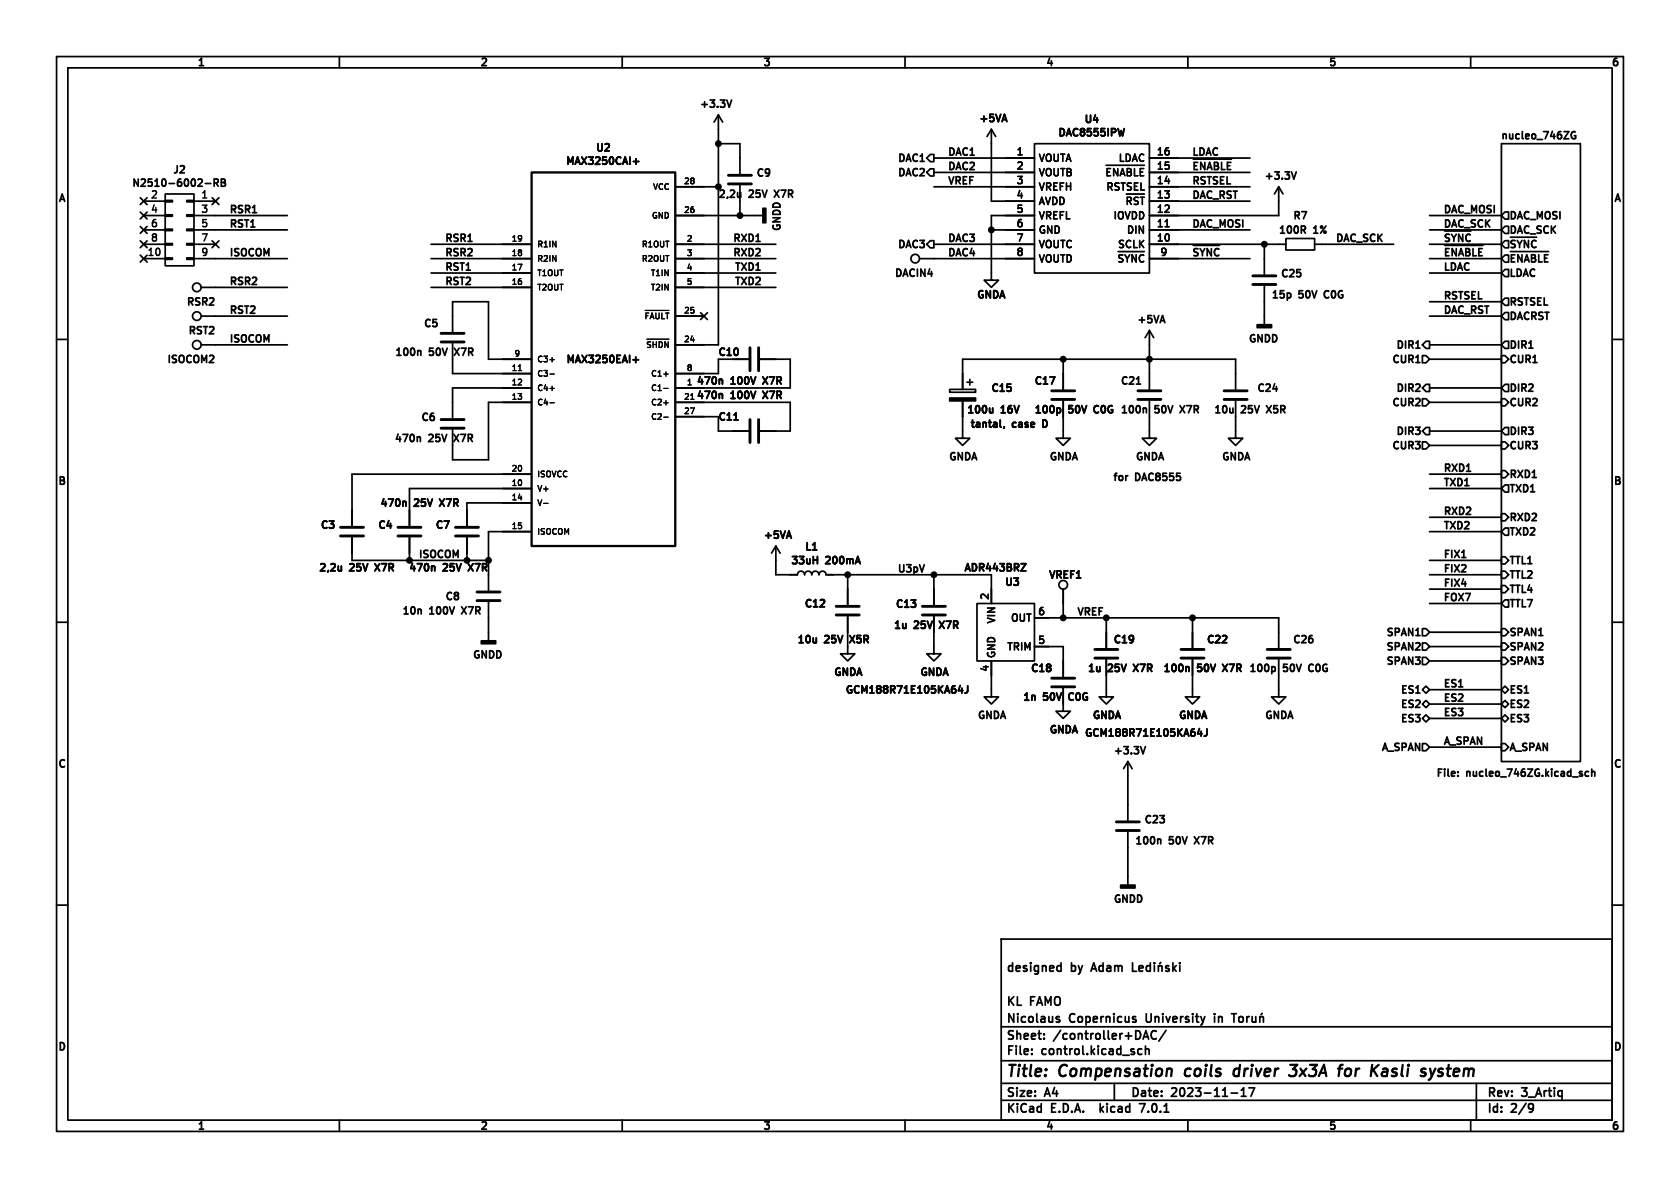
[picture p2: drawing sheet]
<svg xmlns="http://www.w3.org/2000/svg" width="297mm" height="210mm" viewBox="0 0 297 210" stroke-linecap="round" stroke-linejoin="round" font-family="sans-serif">
<g fill="none" stroke="#000" stroke-width=".3">
<path d="M10 10h277v190h-277zM12 12h273v186h-273zM60 10v2M110 10v2M128.5 17.7l.4 1.3 .4-1.3M160 10v2M210 10v2M260 10v2M24.8 37.5l1.2 1.2M24.8 35l1.2 1.2M25.4 35.6h3.8M25.4 38.1h3.8"/>
<path d="M26 37.5l-1.2 1.2M26 35l-1.2 1.2M29.2 34.3h5.1v12.7h-5.1zM29.2 38h1.3v.2h-1.3zM29.2 35.4h1.3v.3h-1.3zM33 38h1.3v.2h-1.3zM33 35.4h1.3v.3h-1.3zM34.3 35.6h3.8M34.3 38.1h16.5M36.3 32.4h1M37.5 35l1.2 1.2M37.9 32.3h.6l.1-.2-.1-.3-.6-.1v1.2"/>
<path d="M38.2 32.3l.4 .6M38.7 35l-1.2 1.2M39.1 31.7h.5l.2 .2-.2 .4 .2 .1 .1 .3-.3 .2h-.5zM39.1 32.3h.5M112 28.6h.9M112.5 28.1v.9M119.4 38.1h15.5M119.4 33h7.6M127 20.3l.8 1.3M127 20.3v40.7h-7.6M127 20.3l-.8 1.3M127 25.4h3.8v5.3"/>
<path d="M130.8 32.8v5.3M130.9 34v.9M130.9 34.8l-.3 .1M162.7 28.5h.7M164.5 29.8h.6v1.3h-.6l-.7-.6zM164.5 27.3h.6v1.3h-.6l-.7-.7zM165.1 27.9h17.8M165.1 33h17.8M165.1 30.5h17.8M175.3 22.9v12.7h7.6M175.3 22.9l-.8 1.2M175.3 22.9l.7 1.2"/>
<path d="M177.6 20.2l.4 1.3M182.9 25.4h20.3v22.9h-20.3zM182.9 38.1h-7.6v11.4h1.2l-1.2 1.3-1.3-1.3h1.3M198.8 22.7l-.3 1.3M203.2 35.6h17.8M203.2 27.9h17.8M203.2 33h17.8M203.2 30.5h17.8M210.9 28.1h6.8M226.1 33v5.1h-22.9M226.1 33l-.8 1.3M226.1 33l.7 1.3"/>
<path d="M228.3 30.4l.4 1.3 .5-1.3M230.5 40l.3 .2-.1 .3-.2 .1M252.7 38.1h12.7M265.4 25.4h14v109.2h-14zM266.1 37.5h.6v1.2h-.6l-.7-.6zM278.5 23.3a.59 .59 0 0 0-.7 .6 .59 .59 0 0 0 .7 .6l.1-.5h-.3M10 60h2M24.8 42.6l1.2 1.2M24.8 45.1l1.2 1.2M24.8 40l1.2 1.2M25.4 45.7h3.8M25.4 40.6h3.8"/>
<path d="M25.4 43.2h3.8M26 42.6l-1.2 1.2M26 45.1l-1.2 1.2M26 40l-1.2 1.2M29.2 45.6h1.3v.2h-1.3zM29.2 43.1h1.3v.2h-1.3zM29.2 40.5h1.3v.3h-1.3zM33 45.6h1.3v.2h-1.3zM33 43.1h1.3v.2h-1.3zM33 40.5h1.3v.3h-1.3zM34.3 45.7h16.5M34.3 40.6h16.5"/>
<path d="M34.3 43.2h3.8M35.6 50.8h15.2M35.6 55.9h15.2M37.5 42.6l1.2 1.2M38.7 42.6l-1.2 1.2M76.2 45.7h17.8M76.2 43.2h17.8M76.2 50.8h17.8M76.2 48.3h17.8M80 58.7v-5.4h6.4v10.2h7.6M119.4 45.7h17.8M119.4 43.2h17.8"/>
<path d="M119.4 50.8h17.8M119.4 48.3h17.8M119.4 55.9h5.1M123.9 55.3l1.2 1.2M125.1 55.3l-1.2 1.2M133.7 42.7h.7M133.7 47.8h.7M162.6 45.7h20.3M164.5 42.5h.6v1.3h-.6l-.7-.6zM165.1 43.2h17.8M175.3 40.6h7.6M203.2 45.7h17.8"/>
<path d="M203.2 40.6h17.8M203.2 43.2h24.1M203.2 58.4v10.4M203.2 58.4l-.8 1.3M203.2 58.4l.8 1.3M205.5 55.8l.4 1.3M210.9 43.4h4.7M223.5 43.2v5.3M223.5 50.5v6.9M227.3 42.2h5.1v2h-5.1zM228.1 51.9l.1 .2-.1 .5M230.4 40.6l.4 .6"/>
<path d="M232.4 43.2h14M252.7 45.7h12.7M252.7 40.6h12.7M252.7 43.2h12.7M252.7 48.3h12.7M252.7 55.9h12.7M252.7 53.3h12.7M255.4 43.4h6.8M255.4 40.8h4.6M266.1 40h.6v1.3h-.6l-.7-.7zM266.1 52.7h.6v1.3h-.6l-.7-.7zM266.1 55.2h.6v1.3h-.6l-.7-.6z"/>
<path d="M266.1 47.6h.6v1.3h-.6l-.7-.6zM266.1 42.5h.6v1.3h-.6l-.7-.6zM266.1 45.1h.6v1.3h-.6l-.7-.7zM267 41.9h4.7M267 44.5h6.8M267.2 45v1.3M267.9 42.6h-.6l-.2 .1 .1 .3M268.2 42.5l.4 .7 .5-.7M269.1 45v1.3l-.8-1.3v1.3M269.5 46.3l.4-1.3 .4 1.3M270.2 42.5v1.3l-.7-1.3v1.3M270.8 45v1.3"/>
<path d="M271.5 42.6l-.2-.1-.3 .1-.2 .4M272 45v1.3M273.1 45v1.3M285 60h2M35.6 61h15.2M74 77.2l.3 .2v.7M74 62l.4 .2v.6M80 60.7v5.3h14M94 71.1h-7.6v10.2h-6.4v-5.4M94 68.6h-14v5.3M111.9 63.6h1M112.4 63.1v1"/>
<path d="M119.4 73.7h7.6v2.5h5.3M119.4 71.1h20.3v5.1h-5.3M127 63.5v2.5h-7.6M127.4 69.6l.3 .2v.6M127.4 67.1l.3 .1v.7M129.5 63.5h2.8M129.8 74.2h.7M134.4 63.5h5.3v5.1h-20.3M167.9 68.8h4.6v.5h-4.6zM170.2 70.9v6.6h1.2l-1.2 1.2-1.3-1.2h1.3M170.2 68.8v-5.3h48.2v5.3M170.9 67.6h1.1"/>
<path d="M171.4 67.1v1M175.5 72.1v.9M175.5 72.9l-.4 .1M176.8 74.2v1.1l.2 .2M177.5 75.5l-.1 .2M187 72.1h.2l.3 .3-.1 .5-.4 .1M188 70.9v6.6h1.2l-1.2 1.2-1.3-1.2h1.3M188 63.5v5.3M200.9 67.9h.7M202.3 72.1l.4 .2v.7M203.2 70.9v6.6h1.3l-1.3 1.2-1.3-1.2h1.3M218 72.1v.9"/>
<path d="M218 72.9l-.2 .1M218.4 70.9v6.6h1.3l-1.3 1.2-1.2-1.2h1.2M250.2 69.2h.8M250.2 75.5h.8l-.4 .5M250.3 64.1h.7M250.3 61.5h.7M251 68v.4M251 76.1v.6M251.5 78.1h.6l.6 .6-.6 .7h-.6zM251.5 62.9h.6l.6 .6-.6 .6h-.6zM251.5 70.5h.6l.6 .6-.6 .7h-.6zM252.1 60.3h.6v1.3h-.6l-.6-.6z"/>
<path d="M252.1 67.9h.6v1.3h-.6l-.6-.6zM252.1 75.6h.6v1.2h-.6l-.6-.6zM252.7 68.6h12.7M252.7 71.1h12.7M252.7 61h12.7M252.7 63.5h12.7M252.7 76.2h12.7M252.7 78.7h12.7M265.4 62.9h.7l.6 .6-.6 .6h-.7zM265.4 70.5h.7l.6 .6-.6 .7h-.7zM265.4 78.1h.7l.6 .6-.6 .7h-.7zM266.1 60.3h.6v1.3h-.6l-.7-.6z"/>
<path d="M266.1 67.9h.6v1.3h-.6l-.7-.6zM266.1 75.6h.6v1.2h-.6l-.7-.6zM62.2 95v4.1h24.2M71.4 88.6l.4 .2v.7M72.4 95v4.1M82.5 95v4.1M94 86.4h-21.6v6.6M94 83.8h-31.8v9.2M94 88.9h-11.5v4.1M94 94h-7.6v10.4M137.2 96.5v5.1h3.8a.64 .64 0 0 1 .6-.6 .64 .64 0 0 1 .6 .6 .64 .64 0 0 1 .7-.6 .64 .64 0 0 1 .6 .6 .64 .64 0 0 1 .6-.6 .64 .64 0 0 1 .7 .6 .64 .64 0 0 1 .6-.6 .64 .64 0 0 1 .6 .6h29.3v5.1M137.2 96.5l-.8 1.3"/>
<path d="M137.2 96.5l.7 1.3M139.5 93.9l.4 1.3M143.7 97.2h.7M143.8 99h.7M144.5 98.4v1.2M180.5 99.6h.9l-.9 1.3h.9M252.7 86.4h12.7M252.7 94h12.7M252.7 83.8h12.7M252.7 99.1h12.7M252.7 91.4h12.7M265.4 83.2h.7l.6 .6-.6 .7h-.7z"/>
<path d="M265.4 90.8h.7l.6 .6-.6 .7h-.7zM265.4 98.4h.7l.6 .7-.6 .6h-.7zM266.1 85.7h.6v1.3h-.6l-.7-.6zM266.1 93.3h.6v1.3h-.6l-.7-.6zM10 110h2M60.3 100.1v.8M60.3 100.8l-.3 .1M74.3 107.7l.2 .2v.6M76.5 100.1l.4 .2v.6M86.4 106.4v6.9M144.3 112.8v.8M144.3 113.5l-.2 .1"/>
<path d="M149.9 109v6.6h1.2l-1.2 1.2-1.3-1.2h1.3M149.9 101.6v5.3M165.1 109v6.6h1.3l-1.3 1.2-1.3-1.2h1.3M165.1 101.6v5.3M172.7 106.7h10.2v10.1h-10.2zM175.3 116.8v6.4h1.2l-1.2 1.3-1.3-1.3h1.3M182.9 114.3h5.1v5.3M182.9 109.2h43.2v5.4M188 104.1v5.1M195.6 116.6v6.6h1.2l-1.2 1.3-1.3-1.3h1.3M195.6 109.2v5.4M209.8 117.9l.4 .1v.7"/>
<path d="M210.8 116.6v6.6h1.3l-1.3 1.3-1.3-1.3h1.3M210.8 109.2v5.4M225 117.9h.2l.2 .2v.5l-.4 .1M226.1 116.6v6.6h1.2l-1.2 1.3-1.3-1.3h1.3M250.2 114.9h.8M250.2 116.2h.8l-.4 .4M250.3 112.3h.7M251 113.7v.5M251 116.8v.5M251.5 111.1h.6l.6 .7-.6 .6h-.6zM251.5 113.7h.6l.6 .6-.6 .6h-.6zM251.5 116.2h.6l.6 .6-.6 .7h-.6z"/>
<path d="M252.7 114.3h12.7M252.7 101.6h12.7M252.7 106.7h12.7M252.7 111.8h12.7M252.7 116.8h12.7M252.7 104.1h12.7M265.4 101h.7l.6 .6-.6 .6h-.7zM265.4 103.5h.7l.6 .6-.6 .7h-.7zM265.4 113.7h.7l.6 .6-.6 .6h-.7zM265.4 111.1h.7l.6 .7-.6 .6h-.7zM265.4 116.2h.7l.6 .6-.6 .7h-.7zM266.1 106h.6v1.3h-.6l-.7-.6z"/>
<path d="M285 110h2M169.7 121.2l-.3 .9h.8M170 121.7v.8M171.1 121.2v.9a.41 .41 0 0 1-.5 .4M188 121.7v4h1.2l-1.2 1.3-1.3-1.3h1.3M199.4 134.6l-.8 1.3M199.4 134.6v10.4M199.4 134.6l.8 1.3M201.6 132l.5 1.3 .4-1.3M212 128.8l-.3 .9h.8M212.3 129.3v.8M213.4 128.9v.9a.41 .41 0 0 1-.5 .3"/>
<path d="M250.3 122.5h.7M251.5 131.4h.6l.6 .7-.6 .6h-.6zM251.5 127l.6-.6 .6 .6-.6 .6zM251.5 124.5l.6-.7 .6 .7-.6 .6zM252.1 121.3l.6 .6-.6 .7-.6-.7zM252.7 121.9h12.7M252.7 124.5h12.7M252.7 132.1h12.7M252.7 127h12.7M254.9 136h-.6v1.2M255.4 136v.1M256 136v1"/>
<path d="M257.7 137.1v.1M257.7 136.4v.2M262.7 136v1M265.4 121.9l.7-.6 .6 .6-.6 .7zM265.4 127l.7-.6 .6 .6-.6 .6zM265.4 124.5l.7-.7 .6 .7-.6 .6zM265.4 131.4h.7l.6 .7-.6 .6h-.7zM266.5 136h.8l-.5 1.2M268 135.9l-.3 .9M269.5 136h-.3M270.1 136h.8l-.8 1.2M271.6 136h.5"/>
<path d="M273.3 136v1.2M274.3 136h.1M274.3 136v.1M277.7 136v1.2M280.9 136.4h-.4l-.3 .2 .2 .6h.5M281.4 136.5l.2-.1h.3v.8M281.4 136v1.2M10 160h2M199.4 147.1v9.4M204.8 148.3l.4 .2v.7M285 160h2M177 166h108v32h-108z"/>
<path d="M187 171.6h.6M187 170.8h.6M187.6 170.2v1.5M193.4 170.2l-.5 1.5M200.2 170.2v1.5h.7M201.4 171.2l.7-.1-.1-.3-.4-.1-.2 .2v.7h.6M203.4 170.8l-.5-.1-.3 .3v.4l.2 .2h.6M203.4 170.2v1.5M204.1 170.2v.1M204.1 170.7v1M204.8 170.8l.2-.1 .4 .1v.9M204.8 170.7v1"/>
<path d="M205.2 170.1l-.2 .2M206.6 170.8l-.3-.1-.2 .2v.2l.5 .2v.3h-.5M207.4 170.2v1.5M207.5 171.1l.4 .6M207.9 170.7l-.5 .6M208.6 170.2v.1M208.6 170.7v1M214.7 179.2v.1M214.7 179.7v1M217.7 179.2h.9M219.1 179.8l.2-.1 .4 .1 .1 .6-.2 .2-.3 .1-.2-.1zM220.4 179.7v1"/>
<path d="M220.9 179.7l-.3 .1-.2 .2M221.4 179.7v.9l.4 .1 .2-.1M222 179.7v1M222.7 179.8l.2-.1 .4 .1 .1 .9M222.7 179.7v1M223.1 179.1l-.2 .2M60 198v2M110 198v2M160 198v2M177 194.5h108M177 191.5h108M177 187.5h108"/>
<path d="M177 181.5h108M182.4 186.3v.1M182.4 185.5v.1M184.6 183.6v.1M184.6 182.8v.1M194.5 195.1v1.5M194.6 196l.5 .6M195.1 195.6l-.6 .6M197 191.5v3M201.4 195.1h1l-.6 1.5M201.9 185.5l-.5-.1-.3 .3v.4l.2 .2h.6M202.2 183.3h.7"/>
<path d="M202.5 185.5l.2-.1 .4 .1v.9M202.5 184.9v1.5M202.6 182.2l.5 1.5M203.8 182.3a.74 .74 0 0 0-.3 .9 .74 .74 0 0 0 .9 .4M204.4 182.3h.1M206.1 182.1l-1.2 2M210 198v2M217.6 193.2h1.2M219.4 193.8h.9M219.4 192.7l.5-.4v1.5M220.8 192.3h1l-.7 1.5M260 198v2"/>
<path d="M261 191.5v6.5M271.1 195.4v.6l-.2 .5M271.1 195.7l-.2 .3"/>
<circle cx="34.8" cy="55.9" r=".76"/>
<circle cx="34.8" cy="50.8" r=".76"/>
<circle cx="161.8" cy="45.7" r=".76"/>
<circle cx="34.8" cy="61" r=".76"/>
<circle cx="188" cy="103.4" r=".76"/>
</g>
<path d="M209.5 189.3v.7M218.9 188.9a.66 .66 0 0 0-.8 .4v.7l.3 .2h.4M228.1 188.2h1.2l-.7 .8h.3l.2 .2v.7l-.4 .3h-.6M238.5 188.9a.62 .62 0 0 0-.7 .4v.7a.52 .52 0 0 0 .8 .1M245.1 188.9l-.6 .1M245.1 189.5h-.5a.4 .4 0 0 0-.3 .3 .4 .4 0 0 0 .2 .4h.5M253.8 188.9l-.7 1.3" fill="none" stroke="#000" stroke-width=".4"/>
<g fill="none" stroke="#000" stroke-width=".51">
<path d="M128.8 32.5h4M128.8 31h4M78 58.9h4M221.5 50.3h4.1M221.5 48.8h4.1M78 60.5h4M78 75.7h4M78 74.2h4M132.6 61.5v4M132.6 74.2v4M134.1 61.5v4M134.1 74.2v4"/>
<path d="M185.9 70.6h4.1M185.9 69.1h4.1M201.2 70.6h4M201.2 69.1h4M216.4 70.6h4.1M216.4 69.1h4.1M60.2 94.7h4.1M60.2 93.2h4.1M70.4 94.7h4M70.4 93.2h4M80.5 94.7h4.1M80.5 93.2h4.1"/>
<path d="M84.3 106.2h4.1M84.3 104.6h4.1M147.8 108.7h4.1M147.8 107.2h4.1M163.1 108.7h4M163.1 107.2h4M185.9 119.9h4.1M193.5 116.3h4.1M193.5 114.8h4.1M208.8 116.3h4.1M208.8 114.8h4.1M224 116.3h4.1"/>
<path d="M224 114.8h4.1M185.9 121.4h4.1M197.4 146.8h4M197.4 145.3h4"/>
</g>
<g fill="#000" stroke="#000" stroke-width=".3">
<path d="M134.9 36.8h.5v2.6h-.5zM222.2 57.4h2.6v.5h-2.6zM167.9 70.4h4.6v.5h-4.6zM85.1 113.3h2.5v.5h-2.5zM198.1 156.5h2.6v.5h-2.6z"/>
<circle cx="127" cy="25.4" r=".46"/>
<circle cx="127" cy="33" r=".46"/>
<circle cx="130.8" cy="38.1" r=".46"/>
<circle cx="175.3" cy="40.6" r=".46"/>
<circle cx="223.5" cy="43.2" r=".46"/>
<circle cx="188" cy="63.5" r=".46"/>
<circle cx="203.2" cy="63.5" r=".46"/>
<circle cx="72.4" cy="99.1" r=".46"/>
<circle cx="82.5" cy="99.1" r=".46"/>
<circle cx="86.4" cy="99.1" r=".46"/>
<circle cx="149.9" cy="101.6" r=".46"/>
<circle cx="165.1" cy="101.6" r=".46"/>
<circle cx="188" cy="109.2" r=".46"/>
<circle cx="195.6" cy="109.2" r=".46"/>
<circle cx="210.8" cy="109.2" r=".46"/>
</g>
<g fill="none" stroke="#000" stroke-width=".25">
<path d="M195.5 29.2h6.8M196.3 29.8h-.6v1.3M197.6 29.8v1.3l-.7-1.3v1.3M198 31.1l.4-1.3 .5 1.3M199.1 34.3h3.2M200 30.2l-.2-.3-.5-.1v1.3M200 35.3l-.1-.4h-.6v1.2M200.6 29.8v1.3M201.2 34.9h-.5l-.2 .3M201.6 34.9h.7M202 34.9v1.2M202.2 29.8h-.6v1.3"/>
<path d="M197.7 44.5h4.6M198.5 45.1l-.5-.1-.2 .4M198.9 45l.4 .7 .4-.7M200.9 45v1.3l-.8-1.3v1.3M202.2 45.2l-.2-.2-.3 .1-.3 .5M206 40.1h.7"/>
</g>
<path d="M94 30.5h25.4v66h-25.4z" fill="none" stroke="#000" stroke-width=".41"/>
<g fill="none" stroke="#000" stroke-width=".2">
<path d="M114.1 54.9h4.2M114.4 60h3.9M114.7 55.3h-.5v1M114.9 56.3l.4-1 .3 1M115.9 55.3v.9M116.5 55.3v.9M117 55.3v1M117.7 55.3h.6M118 55.3v1M91.6 65.5h.6M97.2 66.1h.8M97.2 71.2h.8"/>
<path d="M115 60.5l-.4-.1-.2 .3M115.5 60.4v1M116 60.4v1M117.1 60.8l-.2-.3-.4-.1v1M117.3 68.7h.8M117.3 66.1h.8M117.3 71.2h.8M117.3 73.7h.8M118.1 60.4v1l-.6-1v1M122.1 70.6h.6M96.1 89h.8"/>
</g>
<g font-size="2.8">
<text x="178" y="190.8">Title:</text>
<text x="187.4" y="190.8">Compensation</text>
<text x="210.2" y="190.8">coils</text>
<text x="219.4" y="190.8">driver</text>
<text x="230" y="190.8">3x3A</text>
<text x="239.2" y="190.8">for</text>
<text x="245.5" y="190.8">Kasli</text>
<text x="255" y="190.8">system</text>
</g>
<g font-size="2.1">
<text x="178" y="172.1">designed</text>
<text x="189.5" y="172.1">by</text>
<text x="193.6" y="172.1">Adam</text>
<text x="178" y="178.1">KL</text>
<text x="182.3" y="178.1">FAMO</text>
<text x="178" y="184.1">Sheet:</text>
<text x="178" y="181.1">Nicolaus</text>
<text x="186.5" y="184.1">/controller+DAC/</text>
<text x="189.2" y="181.1">Copernicus</text>
<text x="203.2" y="181.1">University</text>
<text x="215.7" y="181.1">in</text>
<text x="178" y="186.8">File:</text>
<text x="184.4" y="186.8">control.kicad_sch</text>
<text x="178" y="197">KiCad</text>
<text x="178" y="194.2">Size:</text>
<text x="185" y="194.2">A4</text>
<text x="186" y="197">E.D.A.</text>
<text x="195.5" y="197">kicad</text>
<text x="200" y="194.2">Date:</text>
<text x="203.1" y="197">7.0.1</text>
<text x="207.3" y="194.2">2023-11-17</text>
<text x="263" y="194.2">Rev:</text>
<text x="263" y="197">Id:</text>
<text x="267.4" y="197">2/9</text>
<text x="269.3" y="194.2">3_Artiq</text>
</g>
<g font-size="1.8">
<text x="35" y="12">1</text>
<text x="85" y="12">2</text>
<text x="135" y="12">3</text>
<text x="185" y="12">4</text>
<text x="235" y="12">5</text>
<text x="285" y="12">6</text>
<text x="123.5" y="19.4">+3.3V</text>
<text x="172.9" y="21.9">+5VA</text>
<text x="191.5" y="22.1">U4</text>
<text x="99.9" y="29.5">MAX3250CAI+</text>
<text x="105.2" y="27.1">U2</text>
<text x="158.3" y="29">DAC1</text>
<text x="167.6" y="27.6">DAC1</text>
<text x="179.5" y="27.5">1</text>
<text x="183.6" y="28.9">VOUTA</text>
<text x="186.9" y="24.4">DAC8555IPW</text>
<text x="197.4" y="28.9">LDAC</text>
<text x="204.3" y="27.5">16</text>
<text x="210.8" y="27.6">LDAC</text>
<text x="265.4" y="24.7">nucleo_746ZG</text>
<text x="23.2" y="33.4">N2510-6002-RB</text>
<text x="26.5" y="35.2">2</text>
<text x="30.4" y="31">J2</text>
<text x="35.4" y="35.2">1</text>
<text x="126.8" y="35.3">2,2u</text>
<text x="132.5" y="35.3">25V</text>
<text x="133.5" y="31.6">C9</text>
<text x="137.4" y="35.3">X7R</text>
<text x="158.3" y="31.5">DAC2</text>
<text x="167.6" y="30.1">DAC2</text>
<text x="167.6" y="32.7">VREF</text>
<text x="179.5" y="30.1">2</text>
<text x="179.5" y="32.6">3</text>
<text x="179.5" y="35.2">4</text>
<text x="183.6" y="31.4">VOUTB</text>
<text x="183.6" y="34">VREFH</text>
<text x="195" y="32">~{ENABLE}</text>
<text x="195.2" y="34">RSTSEL</text>
<text x="204.3" y="35.2">13</text>
<text x="204.3" y="32.6">14</text>
<text x="204.3" y="30.1">15</text>
<text x="210.8" y="32.7">RSTSEL</text>
<text x="210.8" y="30.1">~{ENABLE}</text>
<text x="210.8" y="35.2">DAC_RST</text>
<text x="223.3" y="32.1">+3.3V</text>
<text x="10.2" y="36">A</text>
<text x="26.5" y="37.7">4</text>
<text x="26.5" y="40.2">6</text>
<text x="35.4" y="37.7">3</text>
<text x="35.4" y="40.2">5</text>
<text x="40.6" y="37.8">RSR1</text>
<text x="40.6" y="40.3">RST1</text>
<text x="138.3" y="41.1" transform="rotate(-90 138.3 41.1)">GNDD</text>
<text x="179.5" y="37.7">5</text>
<text x="179.5" y="40.2">6</text>
<text x="183.6" y="36.5">AVDD</text>
<text x="183.6" y="39.1">VREFL</text>
<text x="183.6" y="41.6">GND</text>
<text x="196.5" y="39.1">IOVDD</text>
<text x="198.6" y="37.1">~{RST}</text>
<text x="198.9" y="41.6">DIN</text>
<text x="204.3" y="40.2">11</text>
<text x="204.3" y="37.7">12</text>
<text x="210.8" y="40.3">DAC_MOSI</text>
<text x="225.9" y="41.7">100R</text>
<text x="228.4" y="39.1">R7</text>
<text x="232.3" y="41.7">1%</text>
<text x="255.3" y="40.3">DAC_SCK</text>
<text x="255.3" y="37.8">DAC_MOSI</text>
<text x="266.9" y="41.7">DAC_SCK</text>
<text x="266.9" y="39.1">DAC_MOSI</text>
<text x="285.2" y="36">A</text>
<text x="25.9" y="45.3">10</text>
<text x="26.5" y="42.8">8</text>
<text x="35.4" y="42.8">7</text>
<text x="35.4" y="45.3">9</text>
<text x="40.6" y="45.4">ISOCOM</text>
<text x="78.7" y="42.8">RSR1</text>
<text x="78.7" y="47.9">RST1</text>
<text x="78.7" y="45.4">RSR2</text>
<text x="129.2" y="45.4">RXD2</text>
<text x="129.2" y="42.8">RXD1</text>
<text x="129.5" y="47.9">TXD1</text>
<text x="158.3" y="44.2">DAC3</text>
<text x="167.6" y="45.4">DAC4</text>
<text x="167.6" y="42.8">DAC3</text>
<text x="179.5" y="42.8">7</text>
<text x="179.5" y="45.3">8</text>
<text x="183.6" y="44.1">VOUTC</text>
<text x="183.6" y="46.7">VOUTD</text>
<text x="197.2" y="47.3">~{SYNC}</text>
<text x="197.3" y="44.1">SCLK</text>
<text x="204.3" y="42.8">10</text>
<text x="204.9" y="45.3">9</text>
<text x="210.8" y="45.4">~{SYNC}</text>
<text x="236.2" y="42.8">DAC_SCK</text>
<text x="255.3" y="45.4">~{ENABLE}</text>
<text x="255.3" y="42.8">~{SYNC}</text>
<text x="255.3" y="47.9">LDAC</text>
<text x="266.9" y="44.8">~{SYNC}</text>
<text x="266.9" y="47.3">~{ENABLE}</text>
<text x="40.6" y="50.5">RSR2</text>
<text x="78.7" y="50.5">RST2</text>
<text x="129.5" y="50.5">TXD2</text>
<text x="158" y="49.3">DACIN4</text>
<text x="172.5" y="53.1">GNDA</text>
<text x="224.6" y="53.1">15p</text>
<text x="226.3" y="49.4">C25</text>
<text x="229.7" y="53.1">50V</text>
<text x="234.6" y="53.1">C0G</text>
<text x="255.3" y="53">RSTSEL</text>
<text x="266.9" y="49.3">LDAC</text>
<text x="32.8" y="54.4">RSR2</text>
<text x="33.1" y="59.4">RST2</text>
<text x="40.6" y="55.5">RST2</text>
<text x="74.7" y="58.2">C5</text>
<text x="200.8" y="57.5">+5VA</text>
<text x="255.3" y="55.5">DAC_RST</text>
<text x="266.9" y="54.4">RSTSEL</text>
<text x="266.9" y="56.9">DACRST</text>
<text x="29.4" y="64.5">ISOCOM2</text>
<text x="40.6" y="60.6">ISOCOM</text>
<text x="69.7" y="63.2">100n</text>
<text x="75.9" y="63.2">50V</text>
<text x="80.9" y="63.2">X7R</text>
<text x="99.9" y="64.5">MAX3250EAI+</text>
<text x="126.8" y="63.2">C10</text>
<text x="220.6" y="60.9">GNDD</text>
<text x="245.7" y="64.5">CUR1</text>
<text x="246.4" y="62">DIR1</text>
<text x="266.9" y="64.5">CUR1</text>
<text x="266.9" y="62">DIR1</text>
<text x="123" y="70.9">470n</text>
<text x="123" y="68.3">470n</text>
<text x="129.2" y="70.9">100V</text>
<text x="129.2" y="68.3">100V</text>
<text x="135.4" y="70.9">X7R</text>
<text x="135.4" y="68.3">X7R</text>
<text x="175.1" y="69.6">C15</text>
<text x="182.7" y="68.3">C17</text>
<text x="197.9" y="68.3">C21</text>
<text x="222.1" y="69.6">C24</text>
<text x="246.4" y="69.6">DIR2</text>
<text x="266.9" y="69.6">DIR2</text>
<text x="74.3" y="74.8">C6</text>
<text x="126.8" y="74.7">C11</text>
<text x="170.8" y="73.4">100u</text>
<text x="171.4" y="75.9">tantal,</text>
<text x="177" y="73.4">16V</text>
<text x="179" y="75.9">case</text>
<text x="182.7" y="73.4">100p</text>
<text x="184.8" y="75.9">D</text>
<text x="189" y="73.4">50V</text>
<text x="193.9" y="73.4">C0G 100n</text>
<text x="193.9" y="73.4">C0G</text>
<text x="204.2" y="73.4">50V</text>
<text x="209.2" y="73.4">X7R</text>
<text x="214.4" y="73.4">10u</text>
<text x="219.5" y="73.4">25V</text>
<text x="224.5" y="73.4">X5R</text>
<text x="245.7" y="72.1">CUR2</text>
<text x="246.4" y="77.2">DIR3</text>
<text x="266.9" y="72.1">CUR2</text>
<text x="266.9" y="77.2">DIR3</text>
<text x="69.6" y="78.5">470n</text>
<text x="75.8" y="78.5">25V</text>
<text x="80.8" y="78.5">X7R</text>
<text x="167.6" y="81.7">GNDA</text>
<text x="185.4" y="81.7">GNDA</text>
<text x="200.6" y="81.7">GNDA</text>
<text x="215.8" y="81.7">GNDA</text>
<text x="245.7" y="79.8">CUR3</text>
<text x="255.3" y="83.5">RXD1</text>
<text x="266.9" y="79.8">CUR3</text>
<text x="10.1" y="86">B</text>
<text x="67" y="89.9">470n</text>
<text x="73.3" y="89.9">25V</text>
<text x="78.3" y="89.9">X7R</text>
<text x="196.8" y="85.1">for</text>
<text x="201" y="85.1">DAC8555</text>
<text x="255.3" y="86">TXD1</text>
<text x="266.9" y="87.4">TXD1</text>
<text x="266.9" y="84.8">RXD1</text>
<text x="285.1" y="86">B</text>
<text x="56.5" y="93.8">C3</text>
<text x="66.7" y="93.8">C4</text>
<text x="76.8" y="93.8">C7</text>
<text x="134.8" y="95.6">+5VA</text>
<text x="255.3" y="91.1">RXD2</text>
<text x="255.3" y="93.6">TXD2</text>
<text x="266.9" y="95">TXD2</text>
<text x="266.9" y="92.5">RXD2</text>
<text x="56.2" y="101.3">2,2u</text>
<text x="61.9" y="101.3">25V</text>
<text x="66.9" y="101.3">X7R</text>
<text x="72.1" y="101.3">470n</text>
<text x="73.6" y="98.7">ISOCOM</text>
<text x="78.4" y="101.3">25V</text>
<text x="83.4" y="101.3">X7R</text>
<text x="139.7" y="100.1">33uH</text>
<text x="142.1" y="97.6">L1</text>
<text x="146" y="100.1">200mA</text>
<text x="158.7" y="101.3">U3pV</text>
<text x="170.3" y="101.3">ADR443BRZ</text>
<text x="255.3" y="98.7">FIX1</text>
<text x="255.3" y="101.3">FIX2</text>
<text x="266.9" y="100.1">TTL1</text>
<text x="78.6" y="106.4">C8</text>
<text x="142.1" y="107.7">C12</text>
<text x="158.2" y="107.8">C13</text>
<text x="174.9" y="106.2" transform="rotate(-90 174.9 106.2)">2</text>
<text x="177.5" y="103.9">U3</text>
<text x="185.2" y="102.6">VREF1</text>
<text x="255.3" y="103.8">FIX4</text>
<text x="255.3" y="106.3">FOX7</text>
<text x="266.9" y="102.6">TTL2</text>
<text x="266.9" y="105.2">TTL4</text>
<text x="266.9" y="107.7">TTL7</text>
<text x="70.9" y="109">10n</text>
<text x="76" y="109">100V</text>
<text x="82.2" y="109">X7R</text>
<text x="157.8" y="111.5">1u</text>
<text x="161.7" y="111.5">25V</text>
<text x="166.6" y="111.5">X7R</text>
<text x="176.2" y="110.6" transform="rotate(-90 176.2 110.6)">VIN</text>
<text x="178.4" y="110.2">OUT</text>
<text x="183.4" y="113.9">5</text>
<text x="183.4" y="108.8">6</text>
<text x="190.5" y="108.9">VREF</text>
<text x="244.7" y="112.8">SPAN1</text>
<text x="266.9" y="112.8">SPAN1</text>
<text x="83.4" y="116.7">GNDD</text>
<text x="140.8" y="114">10u</text>
<text x="145.8" y="114">25V</text>
<text x="147.3" y="119.8">GNDA</text>
<text x="150.8" y="114">X5R</text>
<text x="162.5" y="119.8">GNDA</text>
<text x="174.9" y="118.9" transform="rotate(-90 174.9 118.9)">4</text>
<text x="176.2" y="116.3" transform="rotate(-90 176.2 116.3)">GND</text>
<text x="177.7" y="115.3">TRIM</text>
<text x="182.1" y="119.1">C18</text>
<text x="192.1" y="119.1">1u</text>
<text x="196" y="119.1">25V</text>
<text x="196.7" y="114">C19</text>
<text x="200.9" y="119.1">X7R 100n</text>
<text x="211.7" y="119.1">50V</text>
<text x="213.2" y="114">C22</text>
<text x="216.7" y="119.1">X7R 100p</text>
<text x="216.7" y="119.1">X7R</text>
<text x="226.9" y="119.1">50V</text>
<text x="228.4" y="114">C26</text>
<text x="231.9" y="119.1">C0G</text>
<text x="244.7" y="115.3">SPAN2</text>
<text x="244.7" y="117.9">SPAN3</text>
<text x="266.9" y="115.3">SPAN2</text>
<text x="266.9" y="117.9">SPAN3</text>
<text x="149.3" y="122.9">GCM188R71E105KA64J</text>
<text x="180.7" y="124.2">1n</text>
<text x="184.5" y="124.2">50V</text>
<text x="189.5" y="124.2">C0G</text>
<text x="247.2" y="122.9">ES1</text>
<text x="247.2" y="125.5">ES2</text>
<text x="255.3" y="121.6">ES1</text>
<text x="255.3" y="124.1">ES2</text>
<text x="266.9" y="122.9">ES1</text>
<text x="266.9" y="125.5">ES2</text>
<text x="172.7" y="127.4">GNDA</text>
<text x="185.4" y="130">GNDA</text>
<text x="191.6" y="130.6">GCM188R71E105KA64J</text>
<text x="193" y="127.4">GNDA</text>
<text x="208.2" y="127.4">GNDA</text>
<text x="223.5" y="127.4">GNDA</text>
<text x="247.2" y="128">ES3</text>
<text x="255.3" y="131.7">A_SPAN</text>
<text x="255.3" y="126.7">ES3</text>
<text x="266.9" y="128">ES3</text>
<text x="10.1" y="136">C</text>
<text x="196.7" y="133.7">+3.3V</text>
<text x="243.8" y="133.1">A_SPAN</text>
<text x="254" y="137.9">File:</text>
<text x="259.5" y="137.9">nucleo_746ZG.kicad_sch</text>
<text x="266.9" y="133.1">A_SPAN</text>
<text x="285.1" y="136">C</text>
<text x="200.5" y="149.6">100n</text>
<text x="202.1" y="145.9">C23</text>
<text x="206.7" y="149.6">50V</text>
<text x="211.7" y="149.6">X7R</text>
<text x="196.7" y="159.9">GNDD</text>
<text x="10.1" y="186">D</text>
<text x="285.1" y="186">D</text>
<text x="35" y="200">1</text>
<text x="85" y="200">2</text>
<text x="135" y="200">3</text>
<text x="185" y="200">4</text>
<text x="235" y="200">5</text>
<text x="285" y="200">6</text>
</g>
<g font-size="1.4">
<text x="115.2" y="33.8">VCC</text>
<text x="120.8" y="32.6">28</text>
<text x="115" y="38.9">GND</text>
<text x="120.8" y="37.7">26</text>
<text x="90.3" y="47.9">17</text>
<text x="90.3" y="45.3">18</text>
<text x="90.3" y="42.8">19</text>
<text x="95" y="46.5">R2IN</text>
<text x="95" y="43.9">R1IN</text>
<text x="113.2" y="43.9">R1OUT</text>
<text x="113.2" y="46.5">R2OUT</text>
<text x="121.3" y="42.8">2</text>
<text x="121.3" y="45.3">3</text>
<text x="121.3" y="47.9">4</text>
<text x="90.3" y="50.4">16</text>
<text x="95" y="51.6">T2OUT</text>
<text x="95" y="49">T1OUT</text>
<text x="114.8" y="49">T1IN</text>
<text x="114.8" y="51.6">T2IN</text>
<text x="121.3" y="50.4">5</text>
<text x="113.7" y="57.1">~{FAULT}</text>
<text x="120.8" y="55.5">25</text>
<text x="90.3" y="65.6">11</text>
<text x="90.8" y="63.1">9</text>
<text x="95" y="64.3">C3+</text>
<text x="113.9" y="62.2">~{SHDN}</text>
<text x="120.8" y="60.6">24</text>
<text x="121.3" y="65.6">8</text>
<text x="90.3" y="68.2">12</text>
<text x="90.3" y="70.7">13</text>
<text x="95" y="66.8">C3-</text>
<text x="95" y="69.3">C4+</text>
<text x="95" y="71.9">C4-</text>
<text x="114.8" y="69.3">C1-</text>
<text x="114.8" y="71.9">C2+</text>
<text x="114.8" y="66.8">C1+</text>
<text x="120.8" y="70.7">21</text>
<text x="121.3" y="68.2">1</text>
<text x="114.8" y="74.4">C2-</text>
<text x="120.8" y="73.3">27</text>
<text x="90.3" y="83.4">20</text>
<text x="90.3" y="86">10</text>
<text x="90.3" y="88.5">14</text>
<text x="95" y="87.1">V+</text>
<text x="95" y="89.7">V-</text>
<text x="95" y="84.6">ISOVCC</text>
<text x="90.3" y="93.6">15</text>
<text x="95" y="94.7">ISOCOM</text>
</g>
</svg>
